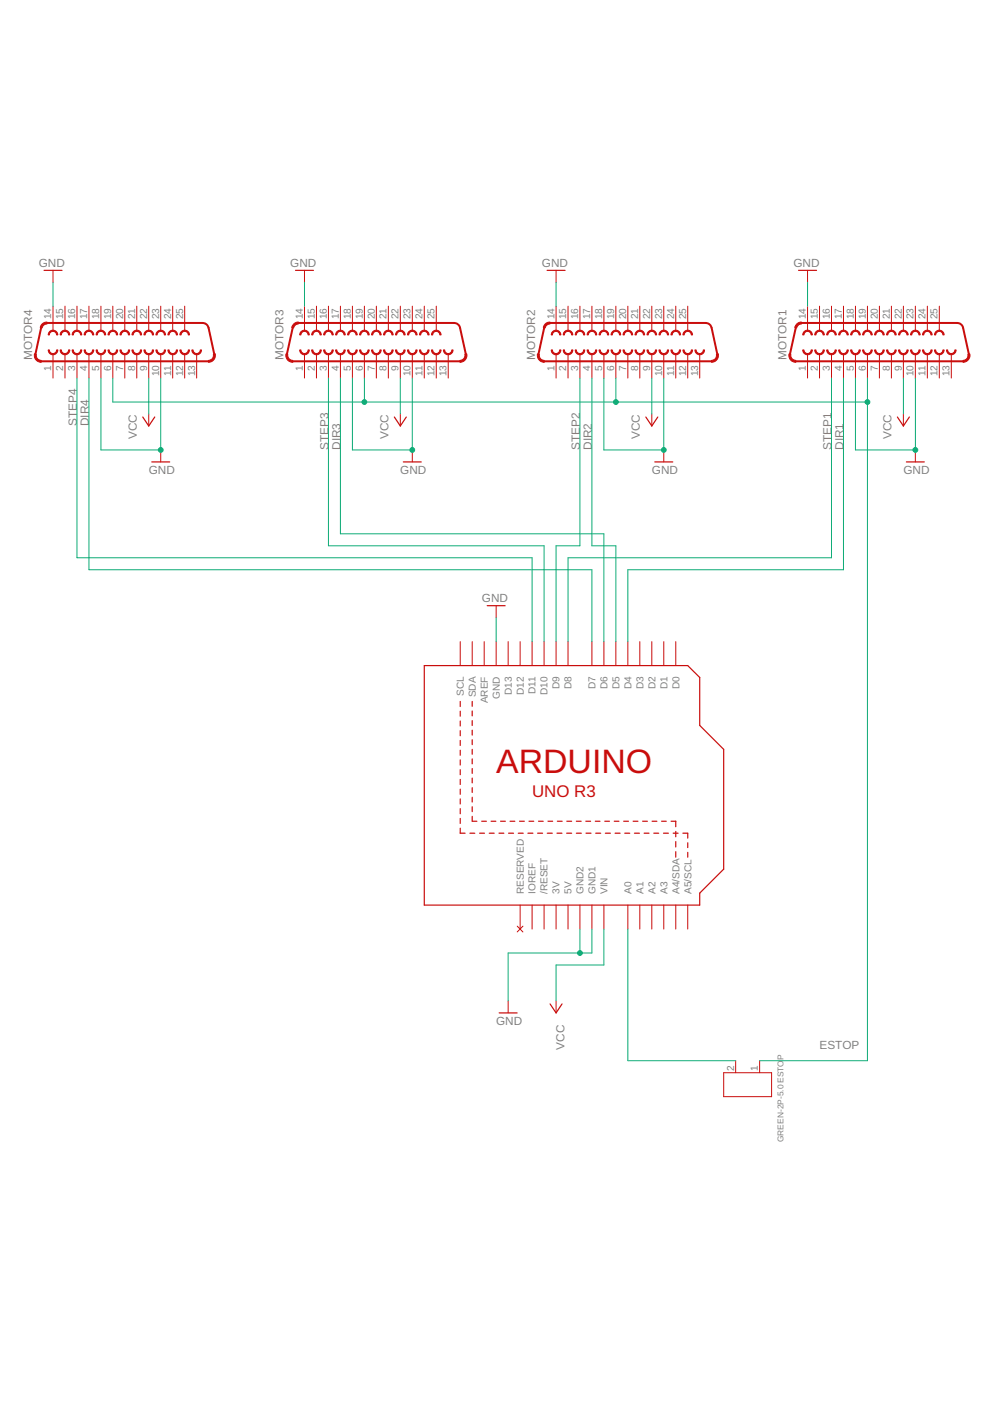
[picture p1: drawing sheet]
<svg xmlns="http://www.w3.org/2000/svg" width="210mm" height="297mm" viewBox="0 0 210 297" stroke-linecap="round" stroke-linejoin="round" font-family="sans-serif">
<g fill="none" stroke="#c90d0c" stroke-width=".25">
<path d="M9.3 57.3h3.8M62.7 57.3h3.8M116 57.3h3.8M169.3 57.3h3.8M30.3 88.4l1.2 1.9 1.3-1.9M32.2 97.9h3.8M83.6 88.4l1.3 1.9 1.2-1.9M85.5 97.9h3.8M136.9 88.4l1.3 1.9 1.3-1.9M138.8 97.9h3.8M190.3 88.4l1.2 1.9 1.3-1.9M192.2 97.9h3.8"/>
<path d="M103.3 128.4h3.8M90 141.1h55.8l2.6 2.5v10.2l5 5.1v25.4l-5 5.1v2.5h-58.4zM97.6 148.7v1.1M97.6 150.8v1M97.6 152.9v1M97.6 154.9v1.1M97.6 157v1.1M97.6 159.1v1M100.1 148.7v1.1M100.1 150.7v1.1M100.1 152.8v1M100.1 154.8v1.1"/>
<path d="M100.1 156.8v1.1M100.1 158.9v1M97.6 161.1v1.1M97.6 163.2v1.1M97.6 165.2v1.1M97.6 167.3v1.1M97.6 169.4v1.1M97.6 171.4v1.1M97.6 173.5v1.1M97.6 175.6v1.1h1M99.6 176.7h1.1M100.1 160.9v1"/>
<path d="M100.1 162.9v1.1M100.1 165v1M100.1 167v1M100.1 169v1.1M100.1 171v1.1M100.1 173.1v1h1M101.7 176.7h1M102.1 174.1h1M103.7 176.7h1.1M104.1 174.1h1M105.8 176.7h1M106.1 174.1h1"/>
<path d="M107.8 176.7h1.1M108.1 174.1h1.1M109.9 176.7h1M110.2 174.1h1M111.9 176.7h1.1M112.2 174.1h1M114 176.7h1M114.2 174.1h1M116 176.7h1.1M116.2 174.1h1M118.1 176.7h1M118.2 174.1h1"/>
<path d="M120.1 176.7h1.1M120.2 174.1h1M122.2 176.7h1.1M122.2 174.1h1M124.2 174.1h1M124.2 176.7h1.1M126.2 174.1h1M126.3 176.7h1.1M128.2 174.1h1M128.4 176.7h1M130.2 174.1h1M130.4 176.7h1.1"/>
<path d="M132.2 174.1h1M132.5 176.7h1M134.2 174.1h1.1M134.5 176.7h1.1M136.2 174.1h1.1M136.6 176.7h1M138.3 174.1h1M138.6 176.7h1.1M140.3 174.1h1M140.7 176.7h1M142.3 174.1h1v1.2M142.7 176.7h1.1"/>
<path d="M143.3 176.3v1.1M143.3 178.4v1.2M144.8 176.7h1v1M145.8 178.7v1M143.3 180.6v1.1M145.8 180.7v1M105.8 214.8h3.8M116.6 212.9l1.3 1.9 1.3-1.9"/>
</g>
<g fill="none" stroke="#c90d0c" stroke-width=".21">
<path d="M11.2 57.3v2.6M64.6 57.3v2.6M117.9 57.3v2.6M171.2 57.3v2.6M11.2 64.9v5.1M11.2 75.1v5.1M13.8 64.9v5.1M13.8 75.1v5.1M16.3 64.9v5.1M16.3 75.1v5.1M18.9 64.9v5.1M18.9 75.1v5.1"/>
<path d="M21.4 64.9v5.1M21.4 75.1v5.1M23.9 64.9v5.1M23.9 75.1v5.1M26.5 64.9v5.1M26.5 75.1v5.1M29 64.9v5.1M29 75.1v5.1M31.5 64.9v5.1M31.5 75.1v5.1M34.1 64.9v5.1M34.1 75.1v5.1"/>
<path d="M36.6 64.9v5.1M36.6 75.1v5.1M39.2 64.9v5.1M39.2 75.1v5.1M41.7 75.1v5.1M64.6 64.9v5.1M64.6 75.1v5.1M67.1 64.9v5.1M67.1 75.1v5.1M69.6 64.9v5.1M69.6 75.1v5.1M72.2 64.9v5.1"/>
<path d="M72.2 75.1v5.1M74.7 64.9v5.1M74.7 75.1v5.1M77.3 64.9v5.1M77.3 75.1v5.1M79.8 64.9v5.1M79.8 75.1v5.1M82.3 64.9v5.1M82.3 75.1v5.1M84.9 64.9v5.1M84.9 75.1v5.1M87.4 64.9v5.1"/>
<path d="M87.4 75.1v5.1M90 64.9v5.1M90 75.1v5.1M92.5 64.9v5.1M92.5 75.1v5.1M95 75.1v5.1M117.9 64.9v5.1M117.9 75.1v5.1M120.4 64.9v5.1M120.4 75.1v5.1M123 64.9v5.1M123 75.1v5.1"/>
<path d="M125.5 64.9v5.1M125.5 75.1v5.1M128 64.9v5.1M128 75.1v5.1M130.6 64.9v5.1M130.6 75.1v5.1M133.1 64.9v5.1M133.1 75.1v5.1M135.7 64.9v5.1M135.7 75.1v5.1M138.2 64.9v5.1M138.2 75.1v5.1"/>
<path d="M140.7 64.9v5.1M140.7 75.1v5.1M143.3 64.9v5.1M143.3 75.1v5.1M145.8 64.9v5.1M145.8 75.1v5.1M148.4 75.1v5.1M171.2 64.9v5.1M171.2 75.1v5.1M173.8 64.9v5.1M173.8 75.1v5.1M176.3 64.9v5.1"/>
<path d="M176.3 75.1v5.1M178.8 64.9v5.1M178.8 75.1v5.1M181.4 64.9v5.1M181.4 75.1v5.1M183.9 64.9v5.1M183.9 75.1v5.1M186.5 64.9v5.1M186.5 75.1v5.1M189 64.9v5.1M189 75.1v5.1M191.5 64.9v5.1"/>
<path d="M191.5 75.1v5.1M194.1 64.9v5.1M194.1 75.1v5.1M196.6 64.9v5.1M196.6 75.1v5.1M199.2 64.9v5.1M199.2 75.1v5.1M201.7 75.1v5.1M31.5 87.8v2.5M34.1 95.4v2.5M84.9 87.8v2.5M87.4 95.4v2.5"/>
<path d="M138.2 87.8v2.5M140.7 95.4v2.5M191.5 87.8v2.5M194.1 95.4v2.5M97.6 136v5.1M100.1 136v5.1M102.7 136v5.1M105.2 128.4v2.6M105.2 136v5.1M107.7 136v5.1M110.3 136v5.1M112.8 136v5.1"/>
<path d="M115.4 136v5.1M117.9 136v5.1M120.4 136v5.1M125.5 136v5.1M128 136v5.1M130.6 136v5.1M133.1 136v5.1M135.7 136v5.1M138.2 136v5.1M140.7 136v5.1M143.3 136v5.1M109.7 196.4l1.2 1.2"/>
<path d="M110.3 191.9v5.1M110.9 196.4l-1.2 1.2M112.8 191.9v5.1M115.4 191.9v5.1M117.9 191.9v5.1M120.4 191.9v5.1M123 191.9v5.1M125.5 191.9v5.1M128 191.9v5.1M133.1 191.9v5.1M135.7 191.9v5.1M138.2 191.9v5.1"/>
<path d="M140.7 191.9v5.1M143.3 191.9v5.1M145.8 191.9v5.1M107.7 212.2v2.6M117.9 212.2v2.6M153.4 227.4h10.2v5.1h-10.2zM156 224.9v2.5M161.1 224.9v2.5"/>
</g>
<g fill="#c90d0c" stroke="#c90d0c" stroke-width=".21">
<path d="M170.2 74.2h.3a.76 .76 0 0 0 .7 .8 .76 .76 0 0 0 .8-.8h.2a1.02 1.02 0 0 1-1 1 1.02 1.02 0 0 1-1-1z" fill-rule="evenodd"/>
<path d="M170.4 70.4a1.02 1.02 0 0 1 1.2-.3 1.02 1.02 0 0 1 .6 .9h-.2a.76 .76 0 0 0-.8-.7 .76 .76 0 0 0-.7 .7h-.3z" fill-rule="evenodd"/>
<path d="M172.7 74.2h.3a.76 .76 0 0 0 .8 .8 .76 .76 0 0 0 .7-.8h.3a1.02 1.02 0 0 1-1 1 1.02 1.02 0 0 1-1.1-1z" fill-rule="evenodd"/>
<path d="M173 70.4a1.02 1.02 0 0 1 1.1-.3 1.02 1.02 0 0 1 .7 .9h-.3a.76 .76 0 0 0-.7-.7 .76 .76 0 0 0-.8 .7h-.3z" fill-rule="evenodd"/>
<path d="M175.3 74.2h.2a.76 .76 0 0 0 .8 .8 .76 .76 0 0 0 .8-.8h.2a1.02 1.02 0 0 1-1 1 1.02 1.02 0 0 1-1-1z" fill-rule="evenodd"/>
<path d="M175.5 70.4a1.02 1.02 0 0 1 1.1-.3 1.02 1.02 0 0 1 .7 .9h-.2a.76 .76 0 0 0-.8-.7 .76 .76 0 0 0-.8 .7h-.2z" fill-rule="evenodd"/>
<path d="M177.8 74.2h.3a.76 .76 0 0 0 .7 .8 .76 .76 0 0 0 .8-.8h.3a1.02 1.02 0 0 1-1.1 1 1.02 1.02 0 0 1-1-1z" fill-rule="evenodd"/>
<path d="M178.1 70.4a1.02 1.02 0 0 1 1.1-.3 1.02 1.02 0 0 1 .7 .9h-.3a.76 .76 0 0 0-.8-.7 .76 .76 0 0 0-.7 .7h-.3z" fill-rule="evenodd"/>
<path d="M180.4 74.2h.2a.76 .76 0 0 0 .8 .8 .76 .76 0 0 0 .7-.8h.3a1.02 1.02 0 0 1-1 1 1.02 1.02 0 0 1-1-1z" fill-rule="evenodd"/>
<path d="M180.6 70.4a1.02 1.02 0 0 1 1.1-.3 1.02 1.02 0 0 1 .7 .9h-.3a.76 .76 0 0 0-.7-.7 .76 .76 0 0 0-.8 .7h-.2z" fill-rule="evenodd"/>
<path d="M182.9 74.2h.3a.76 .76 0 0 0 .7 .8 .76 .76 0 0 0 .8-.8h.2a1.02 1.02 0 0 1-1 1 1.02 1.02 0 0 1-1-1z" fill-rule="evenodd"/>
<path d="M183.1 70.4a1.02 1.02 0 0 1 1.2-.3 1.02 1.02 0 0 1 .6 .9h-.2a.76 .76 0 0 0-.8-.7 .76 .76 0 0 0-.7 .7h-.3z" fill-rule="evenodd"/>
<path d="M185.4 74.2h.3a.76 .76 0 0 0 .8 .8 .76 .76 0 0 0 .7-.8h.3a1.02 1.02 0 0 1-1 1 1.02 1.02 0 0 1-1.1-1z" fill-rule="evenodd"/>
<path d="M185.7 70.4a1.02 1.02 0 0 1 1.1-.3 1.02 1.02 0 0 1 .7 .9h-.3a.76 .76 0 0 0-.7-.7 .76 .76 0 0 0-.8 .7h-.3z" fill-rule="evenodd"/>
<path d="M188 74.2h.2a.76 .76 0 0 0 .8 .8 .76 .76 0 0 0 .8-.8h.2a1.02 1.02 0 0 1-1 1 1.02 1.02 0 0 1-1-1z" fill-rule="evenodd"/>
<path d="M188.2 70.4a1.02 1.02 0 0 1 1.1-.3 1.02 1.02 0 0 1 .7 .9h-.2a.76 .76 0 0 0-.8-.7 .76 .76 0 0 0-.8 .7h-.2z" fill-rule="evenodd"/>
<path d="M190.5 74.2h.3a.76 .76 0 0 0 .7 .8 .76 .76 0 0 0 .8-.8h.3a1.02 1.02 0 0 1-1.1 1 1.02 1.02 0 0 1-1-1z" fill-rule="evenodd"/>
<path d="M190.8 70.4a1.02 1.02 0 0 1 1.1-.3 1.02 1.02 0 0 1 .7 .9h-.3a.76 .76 0 0 0-.8-.7 .76 .76 0 0 0-.7 .7h-.3z" fill-rule="evenodd"/>
<path d="M193.1 74.2h.2a.76 .76 0 0 0 .8 .8 .76 .76 0 0 0 .7-.8h.3a1.02 1.02 0 0 1-1 1 1.02 1.02 0 0 1-1-1z" fill-rule="evenodd"/>
<path d="M193.3 70.4a1.02 1.02 0 0 1 1.1-.3 1.02 1.02 0 0 1 .7 .9h-.3a.76 .76 0 0 0-.7-.7 .76 .76 0 0 0-.8 .7h-.2z" fill-rule="evenodd"/>
<path d="M195.6 74.2h.3a.76 .76 0 0 0 .7 .8 .76 .76 0 0 0 .8-.8h.2a1.02 1.02 0 0 1-1 1 1.02 1.02 0 0 1-1-1z" fill-rule="evenodd"/>
<path d="M195.8 70.4a1.02 1.02 0 0 1 1.2-.3 1.02 1.02 0 0 1 .6 .9h-.2a.76 .76 0 0 0-.8-.7 .76 .76 0 0 0-.7 .7h-.3z" fill-rule="evenodd"/>
<path d="M198.1 74.2h.3a.76 .76 0 0 0 .8 .8 .76 .76 0 0 0 .7-.8h.3a1.02 1.02 0 0 1-1 1 1.02 1.02 0 0 1-1.1-1z" fill-rule="evenodd"/>
<path d="M198.4 70.4a1.02 1.02 0 0 1 1.1-.3 1.02 1.02 0 0 1 .7 .9h-.3a.76 .76 0 0 0-.7-.7 .76 .76 0 0 0-.8 .7h-.3z" fill-rule="evenodd"/>
<path d="M200.7 74.2h.2a.76 .76 0 0 0 .8 .8 .76 .76 0 0 0 .8-.8h.2a1.02 1.02 0 0 1-1 1 1.02 1.02 0 0 1-1-1z" fill-rule="evenodd"/>
<path d="M167.3 75l.4 .1v.5l.3 .5 .7 .3v.4a1.45 1.45 0 0 1-1.4-1.8z" fill-rule="evenodd"/>
<path d="M168.9 68.7l.9-.4h.1v.4a1.04 1.04 0 0 0-1 .8l-.4-.1z" fill-rule="evenodd"/>
<path d="M205.2 75.1l.4-.1a1.46 1.46 0 0 1-1.4 1.8v-.4l.5-.1 .4-.4z" fill-rule="evenodd"/>
<path d="M116.9 74.2h.2a.76 .76 0 0 0 .8 .8 .76 .76 0 0 0 .8-.8h.2a1.02 1.02 0 0 1-1 1 1.02 1.02 0 0 1-1-1z" fill-rule="evenodd"/>
<path d="M117.1 70.4a1.02 1.02 0 0 1 1.1-.3 1.02 1.02 0 0 1 .7 .9h-.2a.76 .76 0 0 0-.8-.7 .76 .76 0 0 0-.8 .7h-.2z" fill-rule="evenodd"/>
<path d="M119.4 74.2h.3a.76 .76 0 0 0 .7 .8 .76 .76 0 0 0 .8-.8h.3a1.02 1.02 0 0 1-1.1 1 1.02 1.02 0 0 1-1-1z" fill-rule="evenodd"/>
<path d="M119.7 70.4a1.02 1.02 0 0 1 1.1-.3 1.02 1.02 0 0 1 .7 .9h-.3a.76 .76 0 0 0-.8-.7 .76 .76 0 0 0-.7 .7h-.3z" fill-rule="evenodd"/>
<path d="M122 74.2h.2a.76 .76 0 0 0 .8 .8 .76 .76 0 0 0 .7-.8h.3a1.01 1.01 0 0 1-1 1 1.01 1.01 0 0 1-1-1z" fill-rule="evenodd"/>
<path d="M122.2 70.4a1.01 1.01 0 0 1 1.1-.3 1.01 1.01 0 0 1 .7 .9h-.3a.76 .76 0 0 0-.7-.7 .76 .76 0 0 0-.8 .7h-.2z" fill-rule="evenodd"/>
<path d="M124.5 74.2h.2a.76 .76 0 0 0 .8 .8 .76 .76 0 0 0 .8-.8h.2a1.02 1.02 0 0 1-1 1 1.02 1.02 0 0 1-1-1z" fill-rule="evenodd"/>
<path d="M124.7 70.4a1.01 1.01 0 0 1 1.2-.3 1.01 1.01 0 0 1 .6 .9h-.2a.76 .76 0 0 0-.8-.7 .76 .76 0 0 0-.8 .7h-.2z" fill-rule="evenodd"/>
<path d="M127 74.2h.3a.76 .76 0 0 0 .7 .8 .76 .76 0 0 0 .8-.8h.3a1.02 1.02 0 0 1-1.1 1 1.02 1.02 0 0 1-1-1z" fill-rule="evenodd"/>
<path d="M127.3 70.4a1.01 1.01 0 0 1 1.1-.3 1.01 1.01 0 0 1 .7 .9h-.3a.76 .76 0 0 0-.8-.7 .76 .76 0 0 0-.7 .7h-.3z" fill-rule="evenodd"/>
<path d="M129.6 74.2h.2a.76 .76 0 0 0 .8 .8 .76 .76 0 0 0 .7-.8h.3a1.02 1.02 0 0 1-1 1 1.02 1.02 0 0 1-1-1z" fill-rule="evenodd"/>
<path d="M129.8 70.4a1.01 1.01 0 0 1 1.1-.3 1.01 1.01 0 0 1 .7 .9h-.3a.76 .76 0 0 0-.7-.7 .76 .76 0 0 0-.8 .7h-.2z" fill-rule="evenodd"/>
<path d="M132.1 74.2h.3a.76 .76 0 0 0 .7 .8 .76 .76 0 0 0 .8-.8h.2a1.02 1.02 0 0 1-1 1 1.02 1.02 0 0 1-1-1z" fill-rule="evenodd"/>
<path d="M132.4 70.4a1.01 1.01 0 0 1 1.1-.3 1.01 1.01 0 0 1 .6 .9h-.2a.76 .76 0 0 0-.8-.7 .76 .76 0 0 0-.7 .7h-.3z" fill-rule="evenodd"/>
<path d="M134.6 74.2h.3a.76 .76 0 0 0 .8 .8 .76 .76 0 0 0 .7-.8h.3a1.02 1.02 0 0 1-1 1 1.02 1.02 0 0 1-1.1-1z" fill-rule="evenodd"/>
<path d="M134.9 70.4a1.01 1.01 0 0 1 1.1-.3 1.01 1.01 0 0 1 .7 .9h-.3a.76 .76 0 0 0-.7-.7 .76 .76 0 0 0-.8 .7h-.3z" fill-rule="evenodd"/>
<path d="M137.2 74.2h.2a.76 .76 0 0 0 .8 .8 .76 .76 0 0 0 .8-.8h.2a1.02 1.02 0 0 1-1 1 1.02 1.02 0 0 1-1-1z" fill-rule="evenodd"/>
<path d="M137.4 70.4a1.01 1.01 0 0 1 1.2-.3 1.01 1.01 0 0 1 .6 .9h-.2a.76 .76 0 0 0-.8-.7 .76 .76 0 0 0-.8 .7h-.2z" fill-rule="evenodd"/>
<path d="M139.7 74.2h.3a.76 .76 0 0 0 .7 .8 .76 .76 0 0 0 .8-.8h.3a1.02 1.02 0 0 1-1.1 1 1.02 1.02 0 0 1-1-1z" fill-rule="evenodd"/>
<path d="M140 70.4a1.01 1.01 0 0 1 1.1-.3 1.01 1.01 0 0 1 .7 .9h-.3a.76 .76 0 0 0-.8-.7 .76 .76 0 0 0-.7 .7h-.3z" fill-rule="evenodd"/>
<path d="M142.3 74.2h.2a.76 .76 0 0 0 .8 .8 .76 .76 0 0 0 .7-.8h.3a1.02 1.02 0 0 1-1 1 1.02 1.02 0 0 1-1-1z" fill-rule="evenodd"/>
<path d="M142.5 70.4a1.01 1.01 0 0 1 1.1-.3 1.01 1.01 0 0 1 .7 .9h-.3a.76 .76 0 0 0-.7-.7 .76 .76 0 0 0-.8 .7h-.2z" fill-rule="evenodd"/>
<path d="M144.8 74.2h.3a.76 .76 0 0 0 .7 .8 .76 .76 0 0 0 .8-.8h.2a1.02 1.02 0 0 1-1 1 1.02 1.02 0 0 1-1-1z" fill-rule="evenodd"/>
<path d="M145.1 70.4a1.01 1.01 0 0 1 1.1-.3 1.01 1.01 0 0 1 .6 .9h-.2a.76 .76 0 0 0-.8-.7 .76 .76 0 0 0-.7 .7h-.3z" fill-rule="evenodd"/>
<path d="M147.3 74.2h.3a.76 .76 0 0 0 .8 .8 .76 .76 0 0 0 .7-.8h.3a1.02 1.02 0 0 1-1 1 1.02 1.02 0 0 1-1.1-1z" fill-rule="evenodd"/>
<path d="M114 75l.4 .1v.5l.3 .5 .7 .3v.4a1.47 1.47 0 0 1-1.4-1.8z" fill-rule="evenodd"/>
<path d="M115.6 68.7l.5-.4h.5v.4l-.5 .1-.5 .7-.4-.1z" fill-rule="evenodd"/>
<path d="M151.9 75.1l.4-.1a1.46 1.46 0 0 1-1.4 1.8v-.4l.5-.1 .4-.4z" fill-rule="evenodd"/>
<path d="M63.5 74.2h.3a.76 .76 0 0 0 .8 .8 .76 .76 0 0 0 .7-.8h.3a1.02 1.02 0 0 1-1 1 1.02 1.02 0 0 1-1.1-1z" fill-rule="evenodd"/>
<path d="M63.8 70.4a1.02 1.02 0 0 1 1.1-.3 1.02 1.02 0 0 1 .7 .9h-.3a.76 .76 0 0 0-.7-.7 .76 .76 0 0 0-.8 .7h-.3z" fill-rule="evenodd"/>
<path d="M66.1 74.2h.2a.76 .76 0 0 0 .8 .8 .76 .76 0 0 0 .8-.8h.2a1.02 1.02 0 0 1-1 1 1.02 1.02 0 0 1-1-1z" fill-rule="evenodd"/>
<path d="M66.3 70.4a1.02 1.02 0 0 1 1.1-.3 1.02 1.02 0 0 1 .7 .9h-.2a.76 .76 0 0 0-.8-.7 .76 .76 0 0 0-.8 .7h-.2z" fill-rule="evenodd"/>
<path d="M68.6 74.2h.3a.76 .76 0 0 0 .7 .8 .76 .76 0 0 0 .8-.8h.3a1.02 1.02 0 0 1-1.1 1 1.02 1.02 0 0 1-1-1z" fill-rule="evenodd"/>
<path d="M68.9 70.4a1.02 1.02 0 0 1 1.1-.3 1.02 1.02 0 0 1 .7 .9h-.3a.76 .76 0 0 0-.8-.7 .76 .76 0 0 0-.7 .7h-.3z" fill-rule="evenodd"/>
<path d="M71.2 74.2h.2a.76 .76 0 0 0 .8 .8 .76 .76 0 0 0 .7-.8h.3a1.02 1.02 0 0 1-1 1 1.02 1.02 0 0 1-1-1z" fill-rule="evenodd"/>
<path d="M71.4 70.4a1.02 1.02 0 0 1 1.1-.3 1.02 1.02 0 0 1 .7 .9h-.3a.76 .76 0 0 0-.7-.7 .76 .76 0 0 0-.8 .7h-.2z" fill-rule="evenodd"/>
<path d="M73.7 74.2h.3a.76 .76 0 0 0 .7 .8 .76 .76 0 0 0 .8-.8h.2a1.02 1.02 0 0 1-1 1 1.02 1.02 0 0 1-1-1z" fill-rule="evenodd"/>
<path d="M73.9 70.4a1.02 1.02 0 0 1 1.2-.3 1.02 1.02 0 0 1 .6 .9h-.2a.76 .76 0 0 0-.8-.7 .76 .76 0 0 0-.7 .7h-.3z" fill-rule="evenodd"/>
<path d="M76.2 74.2h.3a.76 .76 0 0 0 .8 .8 .76 .76 0 0 0 .7-.8h.3a1.02 1.02 0 0 1-1 1 1.02 1.02 0 0 1-1.1-1z" fill-rule="evenodd"/>
<path d="M76.5 70.4a1.02 1.02 0 0 1 1.1-.3 1.02 1.02 0 0 1 .7 .9h-.3a.76 .76 0 0 0-.7-.7 .76 .76 0 0 0-.8 .7h-.3z" fill-rule="evenodd"/>
<path d="M78.8 74.2h.2a.76 .76 0 0 0 .8 .8 .76 .76 0 0 0 .8-.8h.2a1.02 1.02 0 0 1-1 1 1.02 1.02 0 0 1-1-1z" fill-rule="evenodd"/>
<path d="M79 70.4a1.02 1.02 0 0 1 1.1-.3 1.02 1.02 0 0 1 .7 .9h-.2a.76 .76 0 0 0-.8-.7 .76 .76 0 0 0-.8 .7h-.2z" fill-rule="evenodd"/>
<path d="M81.3 74.2h.3a.76 .76 0 0 0 .7 .8 .76 .76 0 0 0 .8-.8h.3a1.02 1.02 0 0 1-1.1 1 1.02 1.02 0 0 1-1-1z" fill-rule="evenodd"/>
<path d="M81.6 70.4a1.02 1.02 0 0 1 1.1-.3 1.02 1.02 0 0 1 .7 .9h-.3a.76 .76 0 0 0-.8-.7 .76 .76 0 0 0-.7 .7h-.3z" fill-rule="evenodd"/>
<path d="M83.9 74.2h.2a.76 .76 0 0 0 .8 .8 .76 .76 0 0 0 .7-.8h.3a1.02 1.02 0 0 1-1 1 1.02 1.02 0 0 1-1-1z" fill-rule="evenodd"/>
<path d="M84.1 70.4a1.02 1.02 0 0 1 1.1-.3 1.02 1.02 0 0 1 .7 .9h-.3a.76 .76 0 0 0-.7-.7 .76 .76 0 0 0-.8 .7h-.2z" fill-rule="evenodd"/>
<path d="M86.4 74.2h.3a.76 .76 0 0 0 .7 .8 .76 .76 0 0 0 .8-.8h.2a1.02 1.02 0 0 1-1 1 1.02 1.02 0 0 1-1-1z" fill-rule="evenodd"/>
<path d="M86.6 70.4a1.02 1.02 0 0 1 1.2-.3 1.02 1.02 0 0 1 .6 .9h-.2a.76 .76 0 0 0-.8-.7 .76 .76 0 0 0-.7 .7h-.3z" fill-rule="evenodd"/>
<path d="M88.9 74.2h.3a.76 .76 0 0 0 .8 .8 .76 .76 0 0 0 .7-.8h.3a1.02 1.02 0 0 1-1 1 1.02 1.02 0 0 1-1.1-1z" fill-rule="evenodd"/>
<path d="M89.2 70.4a1.02 1.02 0 0 1 1.1-.3 1.02 1.02 0 0 1 .7 .9h-.3a.76 .76 0 0 0-.7-.7 .76 .76 0 0 0-.8 .7h-.3z" fill-rule="evenodd"/>
<path d="M91.5 74.2h.2a.76 .76 0 0 0 .8 .8 .76 .76 0 0 0 .8-.8h.2a1.02 1.02 0 0 1-1 1 1.02 1.02 0 0 1-1-1z" fill-rule="evenodd"/>
<path d="M91.7 70.4a1.02 1.02 0 0 1 1.1-.3 1.02 1.02 0 0 1 .7 .9h-.2a.76 .76 0 0 0-.8-.7 .76 .76 0 0 0-.8 .7h-.2z" fill-rule="evenodd"/>
<path d="M94 74.2h.3a.76 .76 0 0 0 .7 .8 .76 .76 0 0 0 .8-.8h.3a1.02 1.02 0 0 1-1.1 1 1.02 1.02 0 0 1-1-1z" fill-rule="evenodd"/>
<path d="M60.6 75l.4 .1v.5l.3 .5 .8 .3v.4a1.45 1.45 0 0 1-1.5-1.8z" fill-rule="evenodd"/>
<path d="M62.3 68.7l.8-.4h.2v.4a1.04 1.04 0 0 0-1 .8l-.5-.1z" fill-rule="evenodd"/>
<path d="M98.6 75.1l.4-.1a1.46 1.46 0 0 1-1.5 1.8v-.4l.5-.1 .4-.4z" fill-rule="evenodd"/>
<path d="M10.2 74.2h.3a.76 .76 0 0 0 .7 .8 .76 .76 0 0 0 .8-.8h.3a1.02 1.02 0 0 1-1.1 1 1.02 1.02 0 0 1-1-1z" fill-rule="evenodd"/>
<path d="M10.5 70.4a1.02 1.02 0 0 1 1.1-.3 1.02 1.02 0 0 1 .7 .9h-.3a.76 .76 0 0 0-.8-.7 .76 .76 0 0 0-.7 .7h-.3z" fill-rule="evenodd"/>
<path d="M12.8 74.2h.2a.76 .76 0 0 0 .8 .8 .76 .76 0 0 0 .7-.8h.3a1.02 1.02 0 0 1-1 1 1.02 1.02 0 0 1-1-1z" fill-rule="evenodd"/>
<path d="M13 70.4a1.02 1.02 0 0 1 1.1-.3 1.02 1.02 0 0 1 .7 .9h-.3a.76 .76 0 0 0-.7-.7 .76 .76 0 0 0-.8 .7h-.2z" fill-rule="evenodd"/>
<path d="M15.3 74.2h.3a.76 .76 0 0 0 .7 .8 .76 .76 0 0 0 .8-.8h.2a1.02 1.02 0 0 1-1 1 1.02 1.02 0 0 1-1-1z" fill-rule="evenodd"/>
<path d="M15.5 70.4a1.02 1.02 0 0 1 1.2-.3 1.02 1.02 0 0 1 .6 .9h-.2a.76 .76 0 0 0-.8-.7 .76 .76 0 0 0-.7 .7h-.3z" fill-rule="evenodd"/>
<path d="M17.8 74.2h.3a.76 .76 0 0 0 .8 .8 .76 .76 0 0 0 .7-.8h.3a1.02 1.02 0 0 1-1 1 1.02 1.02 0 0 1-1.1-1z" fill-rule="evenodd"/>
<path d="M18.1 70.4a1.02 1.02 0 0 1 1.1-.3 1.02 1.02 0 0 1 .7 .9h-.3a.76 .76 0 0 0-.7-.7 .76 .76 0 0 0-.8 .7h-.3z" fill-rule="evenodd"/>
<path d="M20.4 74.2h.2a.76 .76 0 0 0 .8 .8 .76 .76 0 0 0 .8-.8h.2a1.01 1.01 0 0 1-1 1 1.01 1.01 0 0 1-1-1z" fill-rule="evenodd"/>
<path d="M20.6 70.4a1.01 1.01 0 0 1 1.1-.3 1.01 1.01 0 0 1 .7 .9h-.2a.76 .76 0 0 0-.8-.7 .76 .76 0 0 0-.8 .7h-.2z" fill-rule="evenodd"/>
<path d="M22.9 74.2h.3a.76 .76 0 0 0 .7 .8 .76 .76 0 0 0 .8-.8h.2a1.02 1.02 0 0 1-1 1 1.02 1.02 0 0 1-1-1z" fill-rule="evenodd"/>
<path d="M23.2 70.4a1.01 1.01 0 0 1 1.1-.3 1.01 1.01 0 0 1 .6 .9h-.2a.76 .76 0 0 0-.8-.7 .76 .76 0 0 0-.7 .7h-.3z" fill-rule="evenodd"/>
<path d="M25.4 74.2h.3a.76 .76 0 0 0 .8 .8 .76 .76 0 0 0 .7-.8h.3a1.02 1.02 0 0 1-1 1 1.02 1.02 0 0 1-1.1-1z" fill-rule="evenodd"/>
<path d="M25.7 70.4a1.01 1.01 0 0 1 1.1-.3 1.01 1.01 0 0 1 .7 .9h-.3a.76 .76 0 0 0-.7-.7 .76 .76 0 0 0-.8 .7h-.3z" fill-rule="evenodd"/>
<path d="M28 74.2h.2a.76 .76 0 0 0 .8 .8 .76 .76 0 0 0 .8-.8h.2a1.02 1.02 0 0 1-1 1 1.02 1.02 0 0 1-1-1z" fill-rule="evenodd"/>
<path d="M28.2 70.4a1.01 1.01 0 0 1 1.2-.3 1.01 1.01 0 0 1 .6 .9h-.2a.76 .76 0 0 0-.8-.7 .76 .76 0 0 0-.8 .7h-.2z" fill-rule="evenodd"/>
<path d="M30.5 74.2h.3a.76 .76 0 0 0 .7 .8 .76 .76 0 0 0 .8-.8h.3a1.02 1.02 0 0 1-1.1 1 1.02 1.02 0 0 1-1-1z" fill-rule="evenodd"/>
<path d="M30.8 70.4a1.01 1.01 0 0 1 1.1-.3 1.01 1.01 0 0 1 .7 .9h-.3a.76 .76 0 0 0-.8-.7 .76 .76 0 0 0-.7 .7h-.3z" fill-rule="evenodd"/>
<path d="M33.1 74.2h.2a.76 .76 0 0 0 .8 .8 .76 .76 0 0 0 .7-.8h.3a1.02 1.02 0 0 1-1 1 1.02 1.02 0 0 1-1-1z" fill-rule="evenodd"/>
<path d="M33.3 70.4a1.01 1.01 0 0 1 1.1-.3 1.01 1.01 0 0 1 .7 .9h-.3a.76 .76 0 0 0-.7-.7 .76 .76 0 0 0-.8 .7h-.2z" fill-rule="evenodd"/>
<path d="M35.6 74.2h.3a.76 .76 0 0 0 .7 .8 .76 .76 0 0 0 .8-.8h.2a1.02 1.02 0 0 1-1 1 1.02 1.02 0 0 1-1-1z" fill-rule="evenodd"/>
<path d="M35.9 70.4a1.01 1.01 0 0 1 1.1-.3 1.01 1.01 0 0 1 .6 .9h-.2a.76 .76 0 0 0-.8-.7 .76 .76 0 0 0-.7 .7h-.3z" fill-rule="evenodd"/>
<path d="M38.1 74.2h.3a.76 .76 0 0 0 .8 .8 .76 .76 0 0 0 .7-.8h.3a1.02 1.02 0 0 1-1 1 1.02 1.02 0 0 1-1.1-1z" fill-rule="evenodd"/>
<path d="M38.4 70.4a1.01 1.01 0 0 1 1.1-.3 1.01 1.01 0 0 1 .7 .9h-.3a.76 .76 0 0 0-.7-.7 .76 .76 0 0 0-.8 .7h-.3z" fill-rule="evenodd"/>
<path d="M40.7 74.2h.2a.76 .76 0 0 0 .8 .8 .76 .76 0 0 0 .8-.8h.2a1.02 1.02 0 0 1-1 1 1.02 1.02 0 0 1-1-1z" fill-rule="evenodd"/>
<path d="M7.3 75l.4 .1v.5l.3 .5 .7 .3v.4a1.47 1.47 0 0 1-1.4-1.8z" fill-rule="evenodd"/>
<path d="M8.9 68.7l.6-.4h.5v.4l-.6 .1-.5 .7-.4-.1z" fill-rule="evenodd"/>
<path d="M45.2 75.1l.4-.1a1.46 1.46 0 0 1-1.4 1.8v-.4l.5-.1 .4-.4z" fill-rule="evenodd"/>
</g>
<path d="M8.7 69.5l-1.2 5.6M8.7 76.6h35.5M10 68.5h33.2l.6 .3 .4 .7 1.2 5.6M62.1 69.5l-1.3 5.6M62.1 76.6h35.4M63.3 68.5h33.3l.5 .3 .4 .4 1.3 5.9M115.4 69.5l-1.2 5.6M115.4 76.6h35.5M116.6 68.5h33.3l.7 .5 .3 .5 1.2 5.6M168.7 69.5l-1.2 5.6M168.7 76.6h35.5M169.9 68.5h33.3l.6 .3 .3 .4 1.3 5.9" fill="none" stroke="#c90d0c" stroke-width=".42"/>
<g fill="none" stroke="#0dab76" stroke-width=".21">
<path d="M11.2 59.9v5M64.6 59.9v5M117.9 59.9v5M171.2 59.9v5M16.3 80.2v38.1h96.5v17.7M18.9 80.2v40.6h106.6v15.2M21.4 80.2v15.2h12.7v-15.2M23.9 80.2v5h160M31.5 80.2v7.6M69.6 80.2v35.5h45.8v20.3M72.2 80.2v33h55.8v22.8M74.7 80.2v15.2h12.7v-15.2"/>
<path d="M77.3 80.2v5M84.9 80.2v7.6M123 80.2v35.5h-5.1v20.3M125.5 80.2v35.5h5.1v20.3M128 80.2v15.2h12.7v-15.2M130.6 80.2v5M138.2 80.2v7.6M176.3 80.2v38.1h-55.9v17.7M178.8 80.2v40.6h-45.7v15.2M181.4 80.2v15.2h12.7v-15.2M183.9 80.2v144.7h-22.8M191.5 80.2v7.6"/>
<path d="M105.2 131v5M123 197v5.1M125.5 197v5.1h-17.8v10.1M128 197v7.6h-10.1v7.6M133.1 197v27.9h22.9"/>
</g>
<g fill="#0dab76" stroke="#0dab76" stroke-width=".21">
<circle cx="123" cy="202.1" r=".51"/>
<circle cx="34.1" cy="95.4" r=".51"/>
<circle cx="87.4" cy="95.4" r=".51"/>
<circle cx="140.7" cy="95.4" r=".51"/>
<circle cx="194.1" cy="95.4" r=".51"/>
<circle cx="77.3" cy="85.2" r=".51"/>
<circle cx="130.6" cy="85.2" r=".51"/>
<circle cx="183.9" cy="85.2" r=".51"/>
</g>
<text font-size="7.2" fill="#c90d0c" x="105.2" y="164">ARDUINO</text>
<text font-size="3.6" fill="#c90d0c" x="112.8" y="169">UNO R3</text>
<g font-size="2.5" fill="#808080">
<text x="8.2" y="56.5">GND</text>
<text x="61.6" y="56.5">GND</text>
<text x="114.9" y="56.5">GND</text>
<text x="168.2" y="56.5">GND</text>
<text x="6.8" y="76.4" transform="rotate(-90 6.8 76.4)">MOTOR4</text>
<text x="60.1" y="76.4" transform="rotate(-90 60.1 76.4)">MOTOR3</text>
<text x="113.4" y="76.4" transform="rotate(-90 113.4 76.4)">MOTOR2</text>
<text x="166.8" y="76.4" transform="rotate(-90 166.8 76.4)">MOTOR1</text>
<text x="16.3" y="90.3" transform="rotate(-90 16.3 90.3)">STEP4</text>
<text x="18.8" y="90.3" transform="rotate(-90 18.8 90.3)">DIR4</text>
<text x="29" y="93.1" transform="rotate(-90 29 93.1)">VCC</text>
<text x="69.6" y="95.4" transform="rotate(-90 69.6 95.4)">STEP3</text>
<text x="72.2" y="95.4" transform="rotate(-90 72.2 95.4)">DIR3</text>
<text x="82.3" y="93.1" transform="rotate(-90 82.3 93.1)">VCC</text>
<text x="123" y="95.4" transform="rotate(-90 123 95.4)">STEP2</text>
<text x="125.5" y="95.4" transform="rotate(-90 125.5 95.4)">DIR2</text>
<text x="135.7" y="93.1" transform="rotate(-90 135.7 93.1)">VCC</text>
<text x="176.3" y="95.4" transform="rotate(-90 176.3 95.4)">STEP1</text>
<text x="178.8" y="95.4" transform="rotate(-90 178.8 95.4)">DIR1</text>
<text x="189" y="93.1" transform="rotate(-90 189 93.1)">VCC</text>
<text x="31.5" y="100.5">GND</text>
<text x="84.9" y="100.5">GND</text>
<text x="138.2" y="100.5">GND</text>
<text x="191.5" y="100.5">GND</text>
<text x="102.2" y="127.7">GND</text>
<text x="105.2" y="217.3">GND</text>
<text x="119.7" y="222.6" transform="rotate(-90 119.7 222.6)">VCC</text>
<text x="173.8" y="222.4">ESTOP</text>
</g>
<g font-size="2.1" fill="#808080">
<text x="10.9" y="67.7" transform="rotate(-90 10.9 67.7)">14</text>
<text x="13.4" y="67.7" transform="rotate(-90 13.4 67.7)">15</text>
<text x="16" y="67.7" transform="rotate(-90 16 67.7)">16</text>
<text x="18.5" y="67.7" transform="rotate(-90 18.5 67.7)">17</text>
<text x="21" y="67.7" transform="rotate(-90 21 67.7)">18</text>
<text x="23.6" y="67.7" transform="rotate(-90 23.6 67.7)">19</text>
<text x="26.1" y="67.7" transform="rotate(-90 26.1 67.7)">20</text>
<text x="28.7" y="67.7" transform="rotate(-90 28.7 67.7)">21</text>
<text x="31.2" y="67.7" transform="rotate(-90 31.2 67.7)">22</text>
<text x="33.7" y="67.7" transform="rotate(-90 33.7 67.7)">23</text>
<text x="36.3" y="67.7" transform="rotate(-90 36.3 67.7)">24</text>
<text x="38.8" y="67.7" transform="rotate(-90 38.8 67.7)">25</text>
<text x="64.2" y="67.7" transform="rotate(-90 64.2 67.7)">14</text>
<text x="66.7" y="67.7" transform="rotate(-90 66.7 67.7)">15</text>
<text x="69.3" y="67.7" transform="rotate(-90 69.3 67.7)">16</text>
<text x="71.8" y="67.7" transform="rotate(-90 71.8 67.7)">17</text>
<text x="74.4" y="67.7" transform="rotate(-90 74.4 67.7)">18</text>
<text x="76.9" y="67.7" transform="rotate(-90 76.9 67.7)">19</text>
<text x="79.4" y="67.7" transform="rotate(-90 79.4 67.7)">20</text>
<text x="82" y="67.7" transform="rotate(-90 82 67.7)">21</text>
<text x="84.5" y="67.7" transform="rotate(-90 84.5 67.7)">22</text>
<text x="87.1" y="67.7" transform="rotate(-90 87.1 67.7)">23</text>
<text x="89.6" y="67.7" transform="rotate(-90 89.6 67.7)">24</text>
<text x="92.1" y="67.7" transform="rotate(-90 92.1 67.7)">25</text>
<text x="117.5" y="67.7" transform="rotate(-90 117.5 67.7)">14</text>
<text x="120.1" y="67.7" transform="rotate(-90 120.1 67.7)">15</text>
<text x="122.6" y="67.7" transform="rotate(-90 122.6 67.7)">16</text>
<text x="125.2" y="67.7" transform="rotate(-90 125.2 67.7)">17</text>
<text x="127.7" y="67.7" transform="rotate(-90 127.7 67.7)">18</text>
<text x="130.2" y="67.7" transform="rotate(-90 130.2 67.7)">19</text>
<text x="132.8" y="67.7" transform="rotate(-90 132.8 67.7)">20</text>
<text x="135.3" y="67.7" transform="rotate(-90 135.3 67.7)">21</text>
<text x="137.8" y="67.7" transform="rotate(-90 137.8 67.7)">22</text>
<text x="140.4" y="67.7" transform="rotate(-90 140.4 67.7)">23</text>
<text x="142.9" y="67.7" transform="rotate(-90 142.9 67.7)">24</text>
<text x="145.5" y="67.7" transform="rotate(-90 145.5 67.7)">25</text>
<text x="170.9" y="67.7" transform="rotate(-90 170.9 67.7)">14</text>
<text x="173.4" y="67.7" transform="rotate(-90 173.4 67.7)">15</text>
<text x="175.9" y="67.7" transform="rotate(-90 175.9 67.7)">16</text>
<text x="178.5" y="67.7" transform="rotate(-90 178.5 67.7)">17</text>
<text x="181" y="67.7" transform="rotate(-90 181 67.7)">18</text>
<text x="183.6" y="67.7" transform="rotate(-90 183.6 67.7)">19</text>
<text x="186.1" y="67.7" transform="rotate(-90 186.1 67.7)">20</text>
<text x="188.6" y="67.7" transform="rotate(-90 188.6 67.7)">21</text>
<text x="191.2" y="67.7" transform="rotate(-90 191.2 67.7)">22</text>
<text x="193.7" y="67.7" transform="rotate(-90 193.7 67.7)">23</text>
<text x="196.3" y="67.7" transform="rotate(-90 196.3 67.7)">24</text>
<text x="198.8" y="67.7" transform="rotate(-90 198.8 67.7)">25</text>
<text x="10.9" y="78.6" transform="rotate(-90 10.9 78.6)">1</text>
<text x="13.4" y="78.6" transform="rotate(-90 13.4 78.6)">2</text>
<text x="16" y="78.6" transform="rotate(-90 16 78.6)">3</text>
<text x="18.5" y="78.6" transform="rotate(-90 18.5 78.6)">4</text>
<text x="21" y="78.6" transform="rotate(-90 21 78.6)">5</text>
<text x="23.6" y="78.6" transform="rotate(-90 23.6 78.6)">6</text>
<text x="26.1" y="78.6" transform="rotate(-90 26.1 78.6)">7</text>
<text x="28.7" y="78.6" transform="rotate(-90 28.7 78.6)">8</text>
<text x="31.2" y="78.6" transform="rotate(-90 31.2 78.6)">9</text>
<text x="33.7" y="79.8" transform="rotate(-90 33.7 79.8)">10</text>
<text x="36.3" y="79.6" transform="rotate(-90 36.3 79.6)">11</text>
<text x="38.8" y="79.8" transform="rotate(-90 38.8 79.8)">12</text>
<text x="41.3" y="79.8" transform="rotate(-90 41.3 79.8)">13</text>
<text x="64.2" y="78.6" transform="rotate(-90 64.2 78.6)">1</text>
<text x="66.7" y="78.6" transform="rotate(-90 66.7 78.6)">2</text>
<text x="69.3" y="78.6" transform="rotate(-90 69.3 78.6)">3</text>
<text x="71.8" y="78.6" transform="rotate(-90 71.8 78.6)">4</text>
<text x="74.4" y="78.6" transform="rotate(-90 74.4 78.6)">5</text>
<text x="76.9" y="78.6" transform="rotate(-90 76.9 78.6)">6</text>
<text x="79.4" y="78.6" transform="rotate(-90 79.4 78.6)">7</text>
<text x="82" y="78.6" transform="rotate(-90 82 78.6)">8</text>
<text x="84.5" y="78.6" transform="rotate(-90 84.5 78.6)">9</text>
<text x="87.1" y="79.8" transform="rotate(-90 87.1 79.8)">10</text>
<text x="89.6" y="79.6" transform="rotate(-90 89.6 79.6)">11</text>
<text x="92.1" y="79.8" transform="rotate(-90 92.1 79.8)">12</text>
<text x="94.7" y="79.8" transform="rotate(-90 94.7 79.8)">13</text>
<text x="117.5" y="78.6" transform="rotate(-90 117.5 78.6)">1</text>
<text x="120.1" y="78.6" transform="rotate(-90 120.1 78.6)">2</text>
<text x="122.6" y="78.6" transform="rotate(-90 122.6 78.6)">3</text>
<text x="125.2" y="78.6" transform="rotate(-90 125.2 78.6)">4</text>
<text x="127.7" y="78.6" transform="rotate(-90 127.7 78.6)">5</text>
<text x="130.2" y="78.6" transform="rotate(-90 130.2 78.6)">6</text>
<text x="132.8" y="78.6" transform="rotate(-90 132.8 78.6)">7</text>
<text x="135.3" y="78.6" transform="rotate(-90 135.3 78.6)">8</text>
<text x="137.8" y="78.6" transform="rotate(-90 137.8 78.6)">9</text>
<text x="140.4" y="79.8" transform="rotate(-90 140.4 79.8)">10</text>
<text x="142.9" y="79.6" transform="rotate(-90 142.9 79.6)">11</text>
<text x="145.5" y="79.8" transform="rotate(-90 145.5 79.8)">12</text>
<text x="148" y="79.8" transform="rotate(-90 148 79.8)">13</text>
<text x="170.9" y="78.6" transform="rotate(-90 170.9 78.6)">1</text>
<text x="173.4" y="78.6" transform="rotate(-90 173.4 78.6)">2</text>
<text x="175.9" y="78.6" transform="rotate(-90 175.9 78.6)">3</text>
<text x="178.5" y="78.6" transform="rotate(-90 178.5 78.6)">4</text>
<text x="181" y="78.6" transform="rotate(-90 181 78.6)">5</text>
<text x="183.6" y="78.6" transform="rotate(-90 183.6 78.6)">6</text>
<text x="186.1" y="78.6" transform="rotate(-90 186.1 78.6)">7</text>
<text x="188.6" y="78.6" transform="rotate(-90 188.6 78.6)">8</text>
<text x="191.2" y="78.6" transform="rotate(-90 191.2 78.6)">9</text>
<text x="193.7" y="79.8" transform="rotate(-90 193.7 79.8)">10</text>
<text x="196.3" y="79.6" transform="rotate(-90 196.3 79.6)">11</text>
<text x="198.8" y="79.8" transform="rotate(-90 198.8 79.8)">12</text>
<text x="201.3" y="79.8" transform="rotate(-90 201.3 79.8)">13</text>
<text x="98.3" y="147.6" transform="rotate(-90 98.3 147.6)">SCL</text>
<text x="100.9" y="147.8" transform="rotate(-90 100.9 147.8)">SDA</text>
<text x="103.4" y="149.1" transform="rotate(-90 103.4 149.1)">AREF</text>
<text x="106" y="148.2" transform="rotate(-90 106 148.2)">GND</text>
<text x="108.5" y="147.4" transform="rotate(-90 108.5 147.4)">D13</text>
<text x="111" y="147.4" transform="rotate(-90 111 147.4)">D12</text>
<text x="113.6" y="147.2" transform="rotate(-90 113.6 147.2)">D11</text>
<text x="116.1" y="147.4" transform="rotate(-90 116.1 147.4)">D10</text>
<text x="118.7" y="146.2" transform="rotate(-90 118.7 146.2)">D9</text>
<text x="121.2" y="146.2" transform="rotate(-90 121.2 146.2)">D8</text>
<text x="126.3" y="146.2" transform="rotate(-90 126.3 146.2)">D7</text>
<text x="128.8" y="146.2" transform="rotate(-90 128.8 146.2)">D6</text>
<text x="131.3" y="146.2" transform="rotate(-90 131.3 146.2)">D5</text>
<text x="133.9" y="146.2" transform="rotate(-90 133.9 146.2)">D4</text>
<text x="136.4" y="146.2" transform="rotate(-90 136.4 146.2)">D3</text>
<text x="139" y="146.2" transform="rotate(-90 139 146.2)">D2</text>
<text x="141.5" y="146.2" transform="rotate(-90 141.5 146.2)">D1</text>
<text x="144" y="146.2" transform="rotate(-90 144 146.2)">D0</text>
<text x="111" y="189.6" transform="rotate(-90 111 189.6)">RESERVED</text>
<text x="113.6" y="189.6" transform="rotate(-90 113.6 189.6)">IOREF</text>
<text x="116.1" y="189.6" transform="rotate(-90 116.1 189.6)">/RESET</text>
<text x="118.7" y="189.6" transform="rotate(-90 118.7 189.6)">3V</text>
<text x="121.2" y="189.6" transform="rotate(-90 121.2 189.6)">5V</text>
<text x="123.7" y="189.6" transform="rotate(-90 123.7 189.6)">GND2</text>
<text x="126.3" y="189.6" transform="rotate(-90 126.3 189.6)">GND1</text>
<text x="128.8" y="189.6" transform="rotate(-90 128.8 189.6)">VIN</text>
<text x="133.9" y="189.6" transform="rotate(-90 133.9 189.6)">A0</text>
<text x="136.4" y="189.6" transform="rotate(-90 136.4 189.6)">A1</text>
<text x="139" y="189.6" transform="rotate(-90 139 189.6)">A2</text>
<text x="141.5" y="189.6" transform="rotate(-90 141.5 189.6)">A3</text>
<text x="144" y="189.6" transform="rotate(-90 144 189.6)">A4/SDA</text>
<text x="146.6" y="189.6" transform="rotate(-90 146.6 189.6)">A5/SCL</text>
<text x="155.6" y="227.1" transform="rotate(-90 155.6 227.1)">2</text>
<text x="160.7" y="227.1" transform="rotate(-90 160.7 227.1)">1</text>
</g>
<g font-size="1.8" fill="#808080">
<text x="166.1" y="224.8" transform="rotate(-90 166.1 224.8)">P</text>
<text x="166.1" y="242.2" transform="rotate(-90 166.1 242.2)">GREEN-2P-5.0 ESTO</text>
</g>
</svg>
